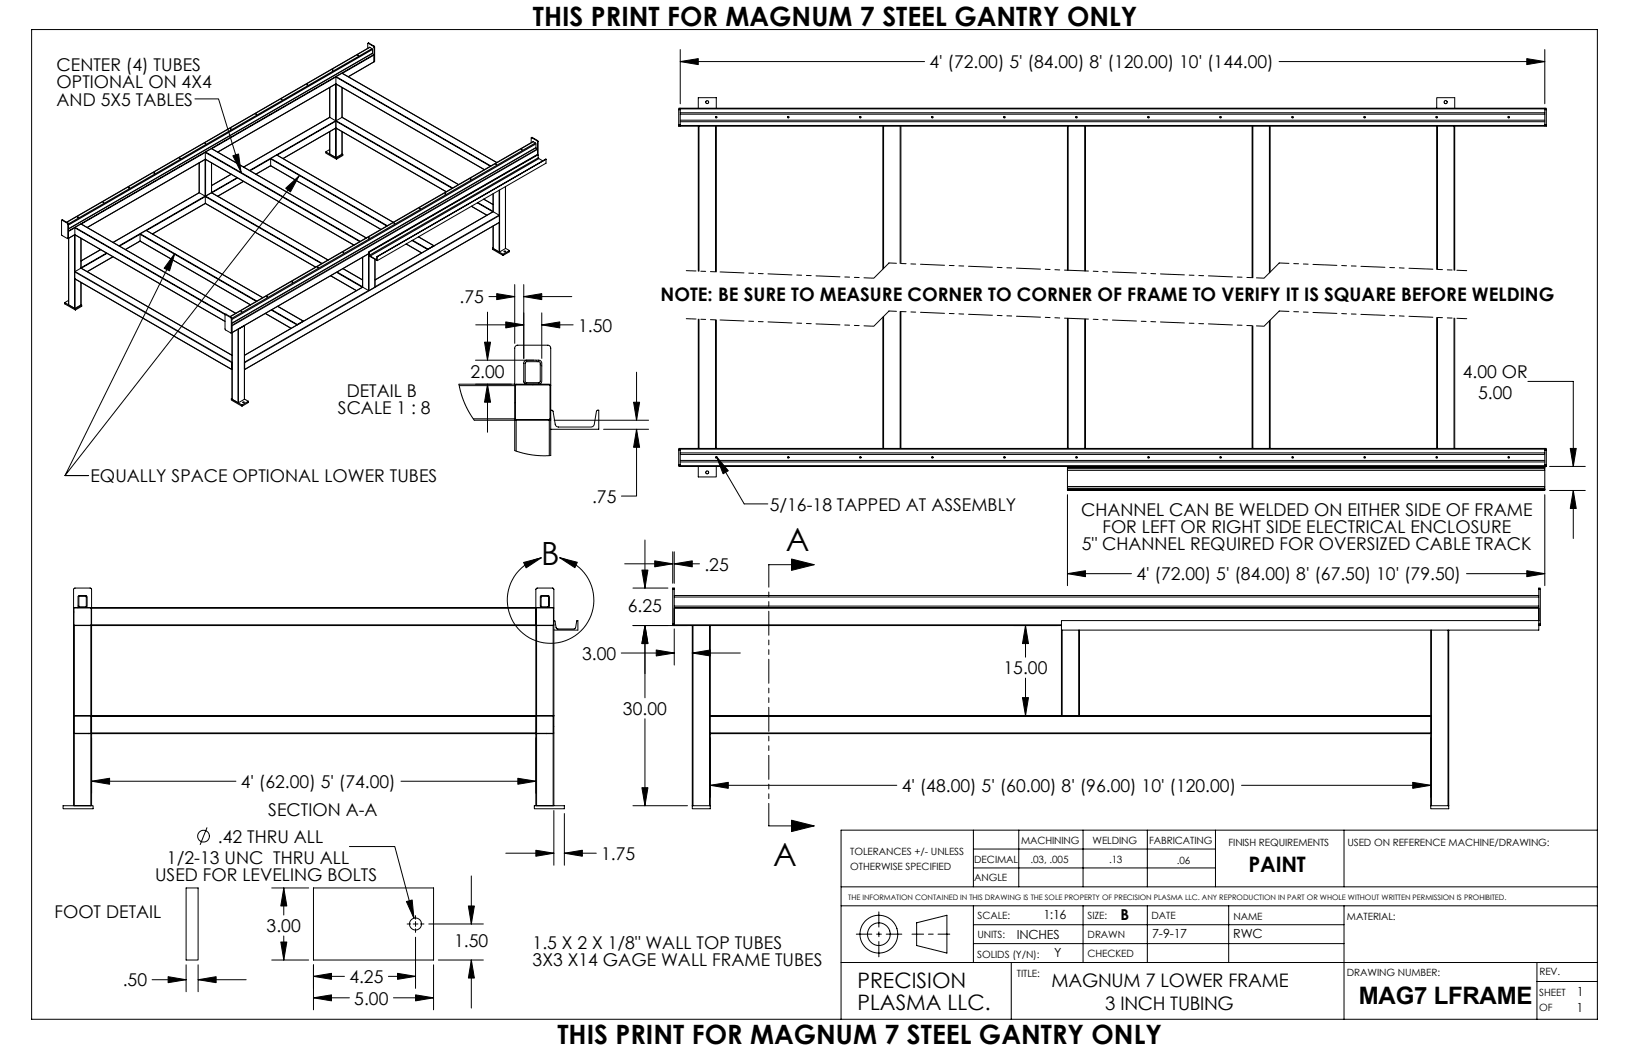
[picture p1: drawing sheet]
<svg xmlns="http://www.w3.org/2000/svg" width="432mm" height="279mm" viewBox="0 0 432 279" stroke-linecap="round" stroke-linejoin="round" font-family="sans-serif">
<g fill="none" stroke="#000" stroke-width=".26">
<path d="M8.4 7.8h414v261.6h-414zM87.9 18.5h.2zM87.9 18.5h.2M90.4 19.4l-1.5 .9M90.5 19.3l-.1 .1M90.5 19.3l40.9 23.7-41-23.6M94.6 14.6h.2zM94.6 14.7h.2M97.4 11.5l-.2 1.3M97.4 11.5l1.4 .8M97.5 11.4l-.2 .1M97.5 11.4l-.1 .1"/>
<path d="M97.5 11.4l1.4 .8M97.8 12.5l-80.2 46.2M97.8 12.5l-80.1 46.3M97.8 12.5l.6 .3M98.4 12.8l.1 .3M98.4 12.8l-80.5 46.4M98.4 14.2l.4 .2M98.5 14.1l-80.4 46.4M98.5 13.1l-80.4 46.4M98.5 13.1v1M98.8 12.3l.1 .2M98.8 12.3l.3 .1v3.8"/>
<path d="M98.8 14.4l.1 .1-8.4 4.9M98.8 14.4l-80.7 46.6M98.9 12.5v3.8M99.1 16.2l-.2 .1M99.1 12.4l-.2 .1M99.1 16.2h-.2M179.9 13.1v14.3M179.9 16.3h64.6M338.2 16.3h70.3M408.5 13.1v14.3M51.5 26.1h6.3l5.9 19.4M54.2 38h.2"/>
<path d="M55.9 39.3l41 23.6M55.9 39.3l-1.5 .9M55.9 39.3h.1M61 34l.1 .1zM61 34.1h.1M67.7 30.2h.1M67.7 30.1l.2 .1zM74.4 26.3h.2M81.1 22.4h.2zM81.2 22.4h.1M87.2 39.5l-1.1 .6 2.9 1.7M87.2 34.8v5.9"/>
<path d="M87.2 31l-22.8 13.2M87.2 23.1v7.9M87.2 31l1.6 .9M88.8 31.9v1.9M88.8 31.9l-22.8 13.2M88.8 33.9v7.7M88.8 22.2h.1M88.8 33.8v.1M88.8 22.2l-31.2 18 31.2-18M88.8 22.2l39.3 22.7M88.8 33.8l29.2 16.9M88.8 20.4l-32.8 18.9"/>
<path d="M88.8 20.4l40.9 23.5M88.8 20.4v1.8M88.9 22.2l-.1 9.7M88.9 20.3l-.1 .1M88.9 31.9l-.1 1.9M88.9 22.2v9.7M88.9 33.9v7.7M88.9 20.3l40.9 23.6M88.9 31.9l30.8 17.8M90.4 31l-1.5 .9M90.4 23.1v7.9M90.4 34.8v5.9"/>
<path d="M90.5 34.8l-.1 5.9M90.5 23.1v7.9M90.5 31h-.1M90.5 31l30.8 17.8-30.9-17.8M92.1 20.3l6.8-4zM137.8 39.6h.2zM137.9 39.6h.1M140.6 36.4l-.1 1.3M140.6 36.4l1.4 .8M140.7 36.3l-.2 .1M140.7 36.3l-.1 .1M140.7 36.3l1.4 .8"/>
<path d="M141 37.5l-80.2 46.2M141 37.5l-80.1 46.2M141 37.5l.6 .3M141.6 37.8l.1 1.2M141.6 37.8l-80.4 46.4M141.6 39.1l.5 .3M141.7 39l-80.4 46.5M141.7 38l-80.4 46.5M141.7 39l-80.4 46.4M142 37.2l.2-.1 .1 .3-.2 .1zM142.1 39.4l-80.8 46.7-.1 1.9M142.1 39.4l-80.8 46.6"/>
<path d="M142.1 37.5v3.3M142.3 37.4v3.7M179.5 28.6h.4v.4h-.4zM179.5 33h.4M179.5 29v4.4h5.3M179.9 29v4.4M179.9 30.2h228.6M179.9 29.8h228.6M179.9 31.8h228.6M179.9 32.2h228.6M179.9 28.8h228.6M179.9 28.6h228.6"/>
<path d="M179.9 33.2h228.6M184.6 28.6v-2.8h4.8v2.8M184.6 33.4v38.3M184.8 33.4h4.4v38.5M184.8 33.4v38.3M189.2 33.4h.2v38.5M189.4 33.4h93M233.4 33.4v37.7M233.6 33.4v37.6M238 33.4v36.3M238.2 33.4v36.3M282.3 33.4v38"/>
<path d="M282.4 33.4h4.4v38.2M282.4 33.4v38.1M286.8 33.4h121.7M287 33.4v38.2M331.1 33.4v40M331.3 33.4v40M335.7 33.4v38.7M335.9 33.4v38.5M379.9 28.6v-2.8h4.8v2.8M379.9 33.4v37.8M380.1 33.4v37.8M384.5 33.4v38"/>
<path d="M384.7 33.4v38M408.5 28.6h.4v.4h-.4zM408.5 33h.4M408.5 29v4M408.9 29v4.4h-.4v-.4M16.4 58.2l-.1 3.9 1.5 1 .1-.1M16.4 58.2l1.4 .8M16.6 58.1l-.3 .1M16.6 58.1l-.2 .1M16.6 58.1l1.3 .8M17.8 59l.1 .2M17.8 59l.3 .1v3.8"/>
<path d="M17.9 59.2v3.8M20.6 57.3l.1 .1zM20.6 57.4h.1M21.4 59.2l40.9 23.6M21.4 59.2l-1.5 .9M21.4 59.2h.1M27.3 53.5h.2zM27.3 53.6h.1M34 49.7h.2M40.7 45.8h.2M40.8 45.7h.1zM47.5 41.8l.2 .1z"/>
<path d="M47.5 41.9h.1M52.7 50.9l-22.8 13.2M52.7 43.1v7.8M52.7 50.9l1.5 .9M54.2 42.2v9.6M54.2 51.8l-22.7 13.2M54.3 42.1l.1 9.7M54.3 53.7l-14 8.1M54.3 52l-15.6 8.9M54.3 53.7l29.2 16.9M54.3 42.1l39.3 22.7M54.3 40.3l-32.8 18.9"/>
<path d="M54.3 52l30.7 17.7M54.3 40.3l40.8 23.6M54.3 40.3v1.8M54.3 52v1.7M54.4 51.8l-.1 .2M54.4 40.2l-.1 .1M54.4 51.8l30.8 17.8M54.4 40.2l40.9 23.6M55.9 50.9l-1.7 .9M55.9 43.1v7.8M55.9 50.9l30.9 17.8M55.9 50.9l-1.5 .9"/>
<path d="M55.9 50.9h.1M57.6 51.9l6.8-4-6.8 4M61.1 46.1l-5.2 2.9 5.3-2.9M62.7 47l-6.8 3.9M62.8 47l-6.9 3.9M71.6 43.8l-3.9 2.3M71.6 43.8l-3.9 2.2M71.6 43.8l29.2 16.8M71.6 42l-5.5 3.1M71.6 42l30.7 17.8M71.6 42v1.8M71.6 41.9v.1"/>
<path d="M71.6 41.9l30.8 17.8M73.2 41l30.8 17.8zM73.2 41l-1.6 .9M73.3 41l15.5-9 30.7 17.8M74.8 41.9l14-8.1zM79.1 46.5l-61.9 79.2M86.1 40.1v.4l2.9 1.6M87.2 40.7h.1M87.2 40.7l1.6 .9M88.8 41.6h.1M90.4 40.7l-1.5 .9M90.5 40.7l.1 .1"/>
<path d="M90.6 40.8v.3l-1.6 1v-.3M90.6 40.8l-1.6 1M104.2 59.1h.1M104.2 58.9l.2 .1zM110.9 55.2h.2M117.6 51.2l.2 .1zM117.6 51.3h.2M124.4 47.4h.1M124.4 47.3h.2zM124.6 54.5l4.2 2.4M126.2 53.6l4.1 2.4M126.3 53.6l4.1 2.3"/>
<path d="M127.9 52.6l2.5 1.5M130.4 56l-31.2 18M130.4 56h.1M130.4 59.8v5.9M130.4 55.9v.1M130.4 51.2v4.8M130.4 59.7v6M130.4 56l1.6 .9M131.1 43.4l.2 .1zM131.1 43.5h.2M132 56.9l-67.3 39M132 56.9l-32.8 18.9"/>
<path d="M132 50.3v6.6M132 58.8v7.8M132 58.8l-67.3 38.9-.1-1.9M132 57v1.8l-67.3 38.9M132.1 50.2v16.4M133.7 49.3l-.1 16.4M142.2 40.8l-44.7 25.8M142.2 40.9l-44.6 25.7M142.2 40.9l-44.6 25.8M142.2 40.9l.1 .8M142.3 41.1h.1M142.3 41.7l.2 .2"/>
<path d="M142.3 41.7l-44.6 25.7M143.5 42.5l-1-.6-44.6 25.8M144.3 42.1l-44.6 25.7-.2 .7M144.3 42.1h.1M144.3 42.1l-44.5 25.8M144.4 42.1l-44.6 25.8M144.4 42.1v1l-44.6 25.8M17.1 80v.3l2.8 1.6M17.1 80l2.8 1.6M18 63h.1M18.1 63l-.2 .1M18.1 62.9v.1"/>
<path d="M18.1 62.9l-.2 .1M18.1 79.4l-1 .6M18.2 63v17.6M19.7 62.1v19.4M19.7 62.1l.2 9.7M19.8 62l-1.8 1M19.8 60.2l-1.7 1v19.4l1.6 .9M19.8 73.7l41.5 24 .1-1.9M19.8 60.2l39.7 22.9h.3M19.8 62l-1.7 1M19.8 62l39.7 23-39.7-22.9M19.8 60.2v1.9"/>
<path d="M19.8 71.9v1.8M19.8 71.9l41.5 24M19.8 73.7l41.5 24M19.9 60.1l-.1 .1M19.9 71.8l-.1 .1M19.9 73.7v7.8M19.9 60.1l39.7 23M19.9 71.8l41.5 23.9M21.4 63v7.9M21.4 74.6v6M21.4 70.9l40 23M21.4 70.9l-1.5 .9"/>
<path d="M21.4 70.9h.1M23.1 60.1l31.2-18zM26.6 66l-5.2 3M28.2 66.9l-6.7 4M28.3 67l-6.8 3.9M29.9 67.9l-6.8 3.9M31.6 65.1l5.4-3.2 30.8 17.8M37 63.7l.1 .1M37 63.7l-3.8 2.3M37 63.7l-3.9 2.3M37 63.7l29.2 16.9M37.1 61.8l-.1 1.9"/>
<path d="M37.1 61.8l30.8 17.8M38.7 60.9l30.8 17.8M38.7 60.9l-1.6 .9M46.2 67l-29 58.7M70.5 78.4h.2zM70.5 78.5h.2M77.2 74.6h.2M77.3 74.5l.1 .1zM84 70.7h.1M87.4 72.9l6.9 3.9M89 72l6.8 3.9M89.1 71.9l6.7 4"/>
<path d="M90.7 66.7l.2 .1zM90.7 66.8h.1M95.9 75.9h.1M95.9 68v7.9M95.9 74l-5.2-3 5.2 3M95.9 75.9l-31.3 18M95.9 75.9l1.6 .9M97.4 62.9h.2zM97.5 76.8h.1M97.5 67.1v9.7M97.5 76.8l-32.9 18.9M97.5 62.9h.1"/>
<path d="M97.5 67.1h.1M97.6 67.6v9.2M97.6 66.7l-.1-.1v1l2.3 1.3M97.6 66.7l.1 .7M97.7 67.4l.2 .3M97.9 67.7l1.6 .8M99.1 68.5v7.4M99.1 75.9l-1.5 .9M99.2 68.5l-.1 7.4M99.5 68.5l-.1 .1M99.8 67.9v1M107.4 64.5l4.1 2.3"/>
<path d="M108.9 63.6l4.2 2.4M109.1 63.5l4.1 2.3M113.2 65.8v.1M113.2 65.9h.1M114.7 65l-4-2.4 4.1 2.4-1.6 .8M114.7 65h.1M129.3 78.4h6.8M130.2 65.6l2.8 1.6v.3M130.2 65.6v.3l2.8 1.6M130.4 65.5l-.2 .1M130.4 65.7l1.6 .9M132 66.6h.1"/>
<path d="M133.2 66.4h.3l.1 .1zM133.6 65.7l1.1 .5M133.6 65.7l-1.5 .9M134.7 66.2l-1.7 1M134.7 66.2v.3l-1.7 1M136.1 75.2v15.6M138.5 75.2v19.5M138.5 78.4h12.7M181.5 71.5l2.5 .1M185.3 71.7h1.3M187.9 71.8h1.2M190.4 71.9l6.3 .2"/>
<path d="M198 72.2h1.3M200.5 72.3h1.3M203.1 72.4l6.3 .3M210.7 72.7h1.3M213.2 72.8l1.3 .1M215.8 72.9l6.3 .3M223.4 73.2l1.2 .1M225.9 73.3l1.3 .1M235 69.5l2 .1M235.1 69.5l-4 4-2.6-.1M238.3 69.7h1.3M240.9 69.8h1.2"/>
<path d="M243.4 69.8l6.3 .3M251 70.2h1.3M253.6 70.3h1.2M256.1 70.4l6.3 .2M263.7 70.7h1.3M266.2 70.8h1.3M268.8 70.9l6.3 .2M276.4 71.2h1.3M278.9 71.3l1.3 .1M281.5 71.4l6.3 .2M289.1 71.7l1.2 .1M291.6 71.8l1.3 .1"/>
<path d="M294.2 71.9l6.3 .3M301.8 72.2l1.2 .1M304.3 72.3l1.3 .1M306.9 72.4l6.3 .3M314.5 72.7l1.2 .1M317 72.8l1.3 .1M319.5 72.9l6.4 .3M327.2 73.2l1.2 .1M329.7 73.3l1.3 .1M340.8 69.6l-2.6-.1-4 4-2-.1M342.1 69.7h1.3M344.6 69.8h1.3"/>
<path d="M347.2 69.9l6.3 .2M354.8 70.2l1.2 .1M357.3 70.3h1.3M359.9 70.4l6.3 .3M367.5 70.7l1.2 .1M370 70.8l1.3 .1M372.6 70.9l6.3 .3M380.2 71.2l1.2 .1M382.7 71.3l1.3 .1M385.2 71.4l2.6 .1M19.7 81.5h.2M19.9 81.6l1.7-1v.4l-1.7 .9"/>
<path d="M19.9 81.6v.3M21.4 80.6h.1M21.4 80.6l-1.5 .9M21.4 80.5l.2 .1M59.6 83.1l-.1 4 1.5 .9 .2-.1M59.6 83.1l1.4 .9M59.8 83.1h-.2M59.8 83.1l1.4 .8M61 84l.2 .2M61.2 83.9l.1 .2v3.7M61.2 84.2v3.7M61.2 83.9l-.2 .1"/>
<path d="M61.3 88l36.2-21-36.1 20.9v17.6l1.5 .9M61.3 87.8l-.2 .2M61.3 87.8l-.1 .1M61.3 97.6l.1 .1M61.3 97.6h.1M61.3 95.8h.1M61.4 95.8h-.1M61.4 87.9v17.7M62.9 87v19.4M63 87l1.6-1v19.6M63 87h.1M63.1 87v19.4"/>
<path d="M63.8 82.3l.1 .1zM63.8 82.4h.1M64.6 86.1h.1M64.6 86.1l-1.6 .9M64.6 97.6h.1M64.6 95.8h.1M70.1 82.9l6.9 3.9M71.7 82l6.8 3.9M71.9 81.9l6.7 3.9M73.4 81l6.8 3.9M78.6 85.8v.1M78.6 85.8h.1"/>
<path d="M80.2 84.9h.1M80.2 84.9l-1.6 .9M125.7 95.2l17.2 .1 .4 .7-.1 5.1-.3 .3-.4 .2h-3.2a.8 .8 0 0 1-.8-.8v-4.8a.8 .8 0 0 1 .8-.8M125.8 85.9h12.7M128.9 82.5v12.7M138.9 95.8l.3-.2h3.3l.3 .2-.1 5.2-3.5 .2-.3-.2zM141.7 95.2l.4 .4M142.9 96.4l.4 .4M143.3 85.9h8.3M143.3 82.7v12M168.3 98.4v12.7M181.5 84.2l2.5 .1"/>
<path d="M184.6 84.4v34.1h.2M184.8 84.4v34.1M185.3 84.4h1.3M187.9 84.5h1.2M189.2 84.6v33.9M189.4 84.6v33.9M190.4 84.6l6.3 .2M198 84.9h1.3M200.5 85h1.3M203.1 85.1l6.3 .3M210.7 85.4h1.3M213.2 85.5l1.3 .1"/>
<path d="M215.8 85.6l6.3 .3M223.4 85.9l1.2 .1M225.9 86l1.3 .1M233.4 83.8v34.7M233.6 83.7v34.8M235 82.2l2 .1M235.1 82.2l-4 4-2.6-.1M238 82.4v36.1M238.2 82.4v36.1M238.3 82.4h1.3M240.9 82.5h1.2M243.4 82.5l6.3 .3"/>
<path d="M251 82.9h1.3M253.6 83h1.2M256.1 83.1l6.3 .2M263.7 83.4h1.3M266.2 83.5h1.3M268.8 83.6l6.3 .2M276.4 83.9h1.3M278.9 84l1.3 .1M281.5 84.1l6.3 .2M282.3 84.1v34.4h.1M282.4 84.2v34.3M286.8 84.3v34.2"/>
<path d="M287 84.3v34.2M289.1 84.4l1.2 .1M291.6 84.5l1.3 .1M294.2 84.6l6.3 .3M301.8 84.9l1.2 .1M304.3 85l1.3 .1M306.9 85.1l6.3 .3M314.5 85.4l1.2 .1M317 85.5l1.3 .1M319.5 85.6l6.4 .3M327.2 85.9l1.2 .1M329.7 86l1.3 .1"/>
<path d="M331.1 86.1v32.4M331.3 86.1v32.4M335.7 84.8v33.7M335.9 84.6v33.9M340.8 82.3l-2.6-.1-4 4-2-.1M342.1 82.4h1.3M344.6 82.5h1.3M347.2 82.6l6.3 .2M354.8 82.9l1.2 .1M357.3 83h1.3M359.9 83.1l6.3 .3M367.5 83.4l1.2 .1"/>
<path d="M370 83.5l1.3 .1M372.6 83.6l6.3 .3M379.9 83.9v34.6h.2M380.1 83.9v34.6h4.4M380.2 83.9l1.2 .1M382.7 84l1.3 .1M384.5 84.1v34.4M384.7 84.1v34.4M385.2 84.1l2.6 .1M61.2 105.4v.3l2.8 1.7M61.2 105.4l2.8 1.6M61.4 105.3l-.2 .1"/>
<path d="M62.9 106.4h.2M64.2 106.3h.4zM64.6 105.6l1.1 .5M64.6 105.6l-1.5 .8M65.7 106.1v.3l-1.7 1v-.4M65.7 106.1l-1.7 .9M121.4 101.9h14.7l.3-.3 9.1 .1 .1 9.1-.4 .3v9.3M125.1 110.7h11l.3 .4h9.2M128.9 101.6v12.7M136.1 101.6h-14.8l.7 2.7 .9 2.4 1.2 2.4 1.3 2h11.1v8.1M136.3 106.3l-.2 .2M136.3 110.8l-.1 .1"/>
<path d="M136.4 101.8h9v9l-9 .1zM138.5 101l.5 .5M141.1 101.6l-.2 .1M145.2 110.9l-.2 .2M145.5 101.6l-.1 .2M145.6 108.4l.6 .3 .6 3.4a.88 .88 0 0 0 .9 .8h8.6a.88 .88 0 0 0 .8-.8l.6-3.4 .2-.2 .4-.1v5.1h-12.7v-2.8M145.6 101.9v-9.9a.8 .8 0 0 0-.8-.8h-7.9a.8 .8 0 0 0-.8 .8v27.1l2.2 .7 2.5 .5 4.8 .1v-6.9M145.6 110.5l-.2 .2M146.5 111.1h25M159.6 113.5h11.9M168.3 113.5v17.6h-4M179.5 118.5h.4v.4h-.4z"/>
<path d="M179.5 118.9v4M179.9 118.9v4.4M179.9 119.7h228.6M179.9 118.7h228.6M179.9 118.5h4.7M184.8 118.5h97.5M282.4 118.5h97.5M384.5 118.5h24M404 100.8h12v22.5M408.5 118.5h.4v.4M408.5 118.5v5.1M408.5 118.9h.4"/>
<path d="M408.9 118.9v4.4h-229M17.2 125.7h6.2M179.5 122.9v.4h.4M179.5 122.9h.4M179.9 120.1h228.6M179.9 121.7h228.6M179.9 122.1h228.6M179.9 123.1h228.6M184.6 123.3v2.8h4.8v-2.8M189.5 120.7l7.3 12.5h6.2M282.3 123.3v6.3h126.2v-.1M282.3 129.1h126.2v.2"/>
<path d="M282.3 128.6h126.2v.5M282.3 130.8v24M282.3 123.4h126.2M282.3 123.6h126.2M282.3 129.5h126.2M282.3 129.3h126.2M408.5 123.6v.3h-126.2M408.5 123.9v.4h-126.2M408.5 124.3v4.3M408.5 129.3v.2M408.5 130.8v24M408.5 122.9h.4"/>
<path d="M409.7 123.3h9.5M409.7 129.6h9.5M416 129.6v12.7M19.5 155.8v5M20.8 157.7h2l-.1 2.7-1.9-.1zM23.8 155.4h-4.1l-.2 .4M23.8 155.4l.4 .4v5M141.7 155.8v37.9M143.1 157.7h1.9l-.1 2.7-1.8-.1zM144.5 157.4l.2 .2M145.1 158l.2 .2M146 155.4h-4l-.3 .4"/>
<path d="M146 155.4l.5 .4v5M148 147.4a11.4 11.4 0 0 1 7.1 17.6 11.4 11.4 0 0 1-18.9 .1 11.4 11.4 0 0 1 6.9-17.7M165.2 149h12.7M167.4 155.4h9.2M170.5 142.7v12.7M177.9 155.8h.4M177.9 145.9v8.3M178.3 145.9v8.3M178.3 157.4h228.6M178.3 157.8h228.6M178.3 149h6.7M203.3 156.5v1.3"/>
<path d="M203.3 159v1.3M215.3 149.3h-12v5.9M282.3 151.6h16.9M387.8 151.6h20.7M406.9 155.8h.4M407.3 155.8v-.4h-.4v11.2h-126.2M407.3 155.8v9.6h-.4M19.5 161.8h.1M19.6 160.7h4.5v4.6l-4.5-.1zM20.6 160.2l.1-2.6 .2-.2h1.8l.3 .4v2.4l-.4 .4M20.7 160.2l.2 .4h1.7M20.7 160.6l-.1 .1"/>
<path d="M24.2 160.8v4.4l-.2 .1v23.9h117.9M24.2 160.8l-.2-.2-4.5 .1v4.5l.1 .2v23.8M24.2 160.8h117.5l.1-.2h4.5l.2 .2v4.4l-.2 .1v23.9h.2M24.2 160.6h117.5M141.8 160.7h4.5v4.6l-4.5-.1zM141.9 160.6l-.2 .2M142.9 160.2v-2.6l.3-.2h1.8l.3 .4v2.4l-.4 .4M142.9 160.2l.3 .4h1.7M146.2 165.3l-.1 .1M146.5 165.4h-4.6l-.2-.2h-117.5v24.2h117.5l.2-.2M146.5 165.2v1.4h6.3v-2.6l-.3 .1-.3 1.8M146.5 164l.2 .1 .3 1.8 .3 .3 4.5 .1 .4-.4"/>
<path d="M146.5 165.1h-.2M146.5 166.6v22.8M164.3 172.6h14M167.4 165.4h20.2M170.5 165.4v19M177.9 165v-9.6h.4v9.6h-.4v.4h.4v-.2M178.3 165.2h102.4M178.3 166.2v9.6M178.3 160.2h228.6M178.3 160.6h228.6M183 165.4v47.6M183 172.6h12.7"/>
<path d="M183.2 165.4v47.6M187.6 165.4h.2v23.8M187.6 165.4v47.6M187.8 165.4h92.9M203.3 161.6v6.3M203.3 169.2v1.3M203.3 171.7v1.3M203.3 174.3v6.3M271.2 165.4v8.3M271.2 179.3v9.9M280.7 166.6v22.6h4.5M280.9 166.6v22.6"/>
<path d="M285.2 166.6v22.6M285.4 166.6v22.6M378.3 166.6v27.1M378.5 166.6v46.4M382.9 166.6v46.4M383.1 166.6v47.2h-4.8v-.8M406.9 164h-126.2v2.6M406.9 160.8h-228.6v4.4M406.9 165h.4M19.5 189.2h.1M19.5 193.7v19.3M19.5 189.2l4.7 .1-.1 4.6-4.6-.1z"/>
<path d="M19.6 189.3v4.5M19.6 193.9v19.1h4.4v-19.1M19.6 193.8h4.4M19.6 189.3h4.4M23.4 193.8l-.1 .1M24 189.3v4.5M24.2 193l-.1 .1M141.7 193.7l.2 .2M141.7 193.7v.2h-117.5M141.7 193.7h-117.5v19.3M141.7 193.9v19.1M141.9 189.2h4.4l.2 .1-.1 4.5-4.5 .1"/>
<path d="M141.9 189.3v4.5M141.9 189.2v-23.8h-122.4v24M141.9 193.9v19.1M141.9 193.8h4.4M141.9 189.3h4.4M144.6 193.8l-.1 .1M146.3 189.3v4.5M146.3 193.9v19.1M146.5 192l-.2 .1M146.5 193.7v19.3M170.5 190v23M187.8 189.2v24.6h-4.8v-.8"/>
<path d="M187.8 189.2h92.9M187.8 193.7h190.5M187.8 189.4h190.5M203.3 181.9v1.3M203.3 184.4v1.3M203.3 187v6.3M203.3 194.6v1.3M203.3 197.1v1.3M203.3 199.7v6.3M285.2 189.2h93.1M378.3 193.7v.2h-190.5M378.3 193.9v19.1"/>
<path d="M16.7 213h7.9v.8h-7.9zM24.2 206.5h38.2M54.7 218.8l-1.8 4.4M106 206.5h35.7M141.3 213h7.9v.8h-7.9zM146.5 214.2v14.5M149.2 215.1v13.6M167.4 213h14.4M183 213h4.8M187.8 207.6h49.3M203.3 212.4v5.9h12M203.3 207.3v1.3"/>
<path d="M203.3 209.8v1.3M257.4 219.4v15M269.4 219.4v15M286.4 219.4v15M303.4 219.4v15M321.4 219.4v15M328.3 207.6h50M355.4 219.4v15M378.3 213h4.8M422.4 219.4h-200v50M49.2 234.7h3.2v19.1h-3.2zM71.9 234.7h9.7"/>
<path d="M75 234.7v7.2M82.9 234.7h31.7v19.1h-31.7zM92.4 223.8h12l5.1 18.9M124.6 231.5v12.7M133.8 225.5h12.7M149.2 225.5h8.5M222.4 234.4h200M222.4 239.4h200M257.4 239.4v15M257.4 224.4h64M257.4 229.4h64M286.4 239.4v15"/>
<path d="M303.4 239.4v15M324.9 239.4v15M355.4 239.4v30M40.2 259h9M49.2 255v7.1M52.4 255v7.1M52.4 259h12.7M71.9 253.8h9.7M75 247.4v6.4M82.9 255v11.9M82.9 258.1h8.2M102.7 258.1h7.2"/>
<path d="M107.7 244.2h.9M109.2 244.2h1.3M109.9 242v1M109.9 243.6v1.3M109.9 245.5v1M109.9 247.7v13.6M111.1 244.2h1M113.4 244.2h14.4M114.6 255v11.9M115.9 253.8h11.9M124.6 253.8v12.7M222.4 254.4h200"/>
<path d="M226.4 246.9h4.1M231.8 246.9h1.3M232.4 241v4.1M232.4 246.3v1.3M232.4 248.9v4M234.3 246.9h4.2M241.1 246.9h3.1M242.4 243.9l8-2v10l-8-2zM245.5 246.9h1.3M248 246.9h3.1M257.4 244.4h98M257.4 249.4h98"/>
<path d="M267.4 254.4v15M406.4 254.4v15M406.4 259.4h16M82.9 263.8h9.5M104 263.8h10.6"/>
<circle cx="54.3" cy="38" r=".08"/>
<circle cx="74.5" cy="26.3" r=".09"/>
<circle cx="187" cy="27" r=".38"/>
<circle cx="189.4" cy="31" r=".19"/>
<circle cx="208.4" cy="31" r=".19"/>
<circle cx="227.5" cy="31" r=".19"/>
<circle cx="246.5" cy="31" r=".19"/>
<circle cx="265.6" cy="31" r=".19"/>
<circle cx="284.6" cy="31" r=".19"/>
<circle cx="303.7" cy="31" r=".19"/>
<circle cx="322.7" cy="31" r=".19"/>
<circle cx="341.8" cy="31" r=".19"/>
<circle cx="360.8" cy="31" r=".19"/>
<circle cx="379.9" cy="31" r=".19"/>
<circle cx="382.3" cy="27" r=".42"/>
<circle cx="398.9" cy="31" r=".19"/>
<circle cx="34.1" cy="49.6" r=".08"/>
<circle cx="111" cy="55.1" r=".08"/>
<circle cx="84" cy="70.7" r=".08"/>
<circle cx="187" cy="124.9" r=".39"/>
<circle cx="189.4" cy="120.9" r=".21"/>
<circle cx="208.4" cy="120.9" r=".21"/>
<circle cx="227.5" cy="120.9" r=".21"/>
<circle cx="246.5" cy="120.9" r=".21"/>
<circle cx="265.6" cy="120.9" r=".21"/>
<circle cx="284.6" cy="120.9" r=".21"/>
<circle cx="303.7" cy="120.9" r=".21"/>
<circle cx="322.7" cy="120.9" r=".21"/>
<circle cx="341.8" cy="120.9" r=".21"/>
<circle cx="360.8" cy="120.9" r=".21"/>
<circle cx="379.9" cy="120.9" r=".21"/>
<circle cx="398.9" cy="120.9" r=".21"/>
<circle cx="53.8" cy="221" r="1.56"/>
<circle cx="109.9" cy="244.2" r="1.59"/>
<circle cx="232.4" cy="246.9" r="5"/>
<circle cx="232.4" cy="246.9" r="3"/>
</g>
<g fill="#000" stroke="#000" stroke-width=".26">
<path d="M209.3 147.8l6 1.5-6 1.5zM209.3 216.8l6 1.5-6 1.5z"/>
<path d="M179.9 16.3l4.7-.8v1.6z" fill-rule="evenodd"/>
<path d="M403.7 15.5l4.8 .8-4.8 .8z" fill-rule="evenodd"/>
<path d="M61.6 41.2l1.5-.5 .6 4.8z" fill-rule="evenodd"/>
<path d="M75.5 49.8l3.6-3.3-2.3 4.2z" fill-rule="evenodd"/>
<path d="M46.2 67l-1.4 4.6-1.4-.7z" fill-rule="evenodd"/>
<path d="M131.3 77.6l4.8 .8-4.8 .8z" fill-rule="evenodd"/>
<path d="M138.5 78.4l4.8-.8v1.6z" fill-rule="evenodd"/>
<path d="M128.1 90.4h1.6l-.8 4.8z" fill-rule="evenodd"/>
<path d="M133.7 85.1l4.8 .8-4.8 .8z" fill-rule="evenodd"/>
<path d="M143.3 85.9l4.7-.8v1.6z" fill-rule="evenodd"/>
<path d="M128.9 101.6l.8 4.7h-1.6z" fill-rule="evenodd"/>
<path d="M167.5 106.3h1.6l-.8 4.8z" fill-rule="evenodd"/>
<path d="M168.3 113.5l.8 4.7h-1.6z" fill-rule="evenodd"/>
<path d="M189.5 120.7l3.1 3.7-1.4 .8z" fill-rule="evenodd"/>
<path d="M416 129.6l.8 4.8h-1.6z" fill-rule="evenodd"/>
<path d="M415.2 118.5h1.6l-.8 4.8z" fill-rule="evenodd"/>
<path d="M138.5 148.7l4.6-1.3-4 2.7z" fill-rule="evenodd"/>
<path d="M148 147.4l4.7 1.2-.7 1.5z" fill-rule="evenodd"/>
<path d="M169.7 150.7h1.6l-.8 4.7z" fill-rule="evenodd"/>
<path d="M173.1 148.3l4.8 .7-4.8 .8z" fill-rule="evenodd"/>
<path d="M178.3 149l4.7-.7v1.5z" fill-rule="evenodd"/>
<path d="M282.3 151.6l4.7-.7v1.5z" fill-rule="evenodd"/>
<path d="M403.7 150.9l4.8 .7-4.8 .8z" fill-rule="evenodd"/>
<path d="M170.5 165.4l.8 4.7h-1.6z" fill-rule="evenodd"/>
<path d="M170.5 165.4l.8 4.7h-1.6z" fill-rule="evenodd"/>
<path d="M173.5 171.8l4.8 .8-4.8 .8z" fill-rule="evenodd"/>
<path d="M183 172.6l4.8-.8v1.6z" fill-rule="evenodd"/>
<path d="M271.2 165.4l.7 4.7h-1.5z" fill-rule="evenodd"/>
<path d="M270.4 184.4h1.5l-.7 4.8z" fill-rule="evenodd"/>
<path d="M24.2 206.5l4.8-.8v1.6z" fill-rule="evenodd"/>
<path d="M136.9 205.7l4.8 .8-4.8 .8z" fill-rule="evenodd"/>
<path d="M169.7 208.2h1.6l-.8 4.8z" fill-rule="evenodd"/>
<path d="M187.8 207.6l4.8-.8v1.6z" fill-rule="evenodd"/>
<path d="M373.5 206.8l4.8 .8-4.8 .8z" fill-rule="evenodd"/>
<path d="M75 234.7l.8 4.8h-1.5z" fill-rule="evenodd"/>
<path d="M141.7 224.7l4.8 .8-4.8 .8z" fill-rule="evenodd"/>
<path d="M149.2 225.5l4.8-.8v1.6z" fill-rule="evenodd"/>
<path d="M44.4 258.2l4.8 .8-4.8 .8z" fill-rule="evenodd"/>
<path d="M52.4 259l4.7-.8v1.6z" fill-rule="evenodd"/>
<path d="M74.3 249h1.5l-.8 4.8z" fill-rule="evenodd"/>
<path d="M82.9 258.1l4.8-.8v1.6z" fill-rule="evenodd"/>
<path d="M107.5 238.3l1.5-.4 .5 4.8z" fill-rule="evenodd"/>
<path d="M105.1 257.3l4.8 .8-4.8 .8z" fill-rule="evenodd"/>
<path d="M123.8 239.5h1.6l-.8 4.7z" fill-rule="evenodd"/>
<path d="M124.6 253.8l.8 4.7h-1.6z" fill-rule="evenodd"/>
<path d="M82.9 263.8l4.8-.8v1.6z" fill-rule="evenodd"/>
<path d="M109.9 263l4.7 .8-4.7 .8z" fill-rule="evenodd"/>
</g>
<g font-size="8.5">
<text x="143.1" y="149.5">B</text>
<text x="207.8" y="145.6">A</text>
<text x="204.4" y="228.9">A</text>
</g>
<g font-size="7">
<text x="140.9" y="6.8">THIS PRINT FOR MAGNUM 7 STEEL GANTRY ONLY</text>
<text x="147.4" y="276">THIS PRINT FOR MAGNUM 7 STEEL GANTRY ONLY</text>
</g>
<text font-size="6.3" x="359.3" y="265.3">MAG7 LFRAME</text>
<g font-size="5.6">
<text x="330.2" y="230.6">PAINT</text>
<text x="226.7" y="261.2">PRECISION</text>
<text x="226.7" y="266.8">PLASMA LLC.</text>
</g>
<g font-size="4.9">
<text x="174.7" y="79.5">NOTE: BE SURE TO MEASURE CORNER TO CORNER OF FRAME TO VERIFY IT IS SQUARE BEFORE WELDING</text>
<text x="278.1" y="261">MAGNUM 7 LOWER FRAME</text>
<text x="292.2" y="266.9">3 INCH TUBING</text>
</g>
<g font-size="4.7">
<text x="15" y="18.8">CENTER (4) TUBES</text>
<text x="15" y="23.4">OPTIONAL ON 4X4</text>
<text x="245.8" y="18">4' (72.00) 5' (84.00) 8' (120.00) 10' (144.00)</text>
<text x="15" y="27.9">AND 5X5 TABLES</text>
<text x="121.5" y="80.2">.75</text>
<text x="152.8" y="87.6">1.50</text>
<text x="124.4" y="99.8">2.00</text>
<text x="386.8" y="99.8">4.00 OR</text>
<text x="91.7" y="104.9">DETAIL B</text>
<text x="390.9" y="105.3">5.00</text>
<text x="89.3" y="109.5">SCALE 1 : 8</text>
<text x="23.9" y="127.5">EQUALLY SPACE OPTIONAL LOWER TUBES</text>
<text x="156.5" y="132.9">.75</text>
<text x="203.5" y="135">5/16-18 TAPPED AT ASSEMBLY</text>
<text x="285.9" y="136.4">CHANNEL CAN BE WELDED ON EITHER SIDE OF FRAME</text>
<text x="291.5" y="140.9">FOR LEFT OR RIGHT SIDE ELECTRICAL ENCLOSURE</text>
<text x="286.1" y="145.5">5&quot; CHANNEL REQUIRED FOR OVERSIZED CABLE TRACK</text>
<text x="186.2" y="150.8">.25</text>
<text x="300.5" y="153.4">4' (72.00) 5' (84.00) 8' (67.50) 10' (79.50)</text>
<text x="166" y="161.9">6.25</text>
<text x="153.9" y="174.4">3.00</text>
<text x="265.3" y="178.2">15.00</text>
<text x="164.7" y="189">30.00</text>
<text x="63.7" y="208.3">4' (62.00) 5' (74.00)</text>
<text x="238.4" y="209.4">4' (48.00) 5' (60.00) 8' (96.00) 10' (120.00)</text>
<text x="71" y="215.6">SECTION A-A</text>
<text x="57.6" y="222.7">.42 THRU ALL</text>
<text x="159" y="227.3">1.75</text>
<text x="41" y="232.9">USED FOR LEVELING BOLTS</text>
<text x="44.2" y="228.3">1/2-13 UNC THRU ALL</text>
<text x="14.4" y="242.5">FOOT DETAIL</text>
<text x="70.5" y="246.4">3.00</text>
<text x="120.1" y="250.4">1.50</text>
<text x="140.8" y="250.8">1.5 X 2 X 1/8&quot; WALL TOP TUBES</text>
<text x="140.8" y="255.3">3X3 X14 GAGE WALL FRAME TUBES</text>
<text x="32.4" y="260.7">.50</text>
<text x="92.4" y="259.8">4.25</text>
<text x="93.7" y="265.5">5.00</text>
</g>
<text font-size="4" x="296.3" y="243.3">B</text>
<g font-size="3.3">
<text x="275.9" y="243">1:16</text>
<text x="268.8" y="248.2">INCHES</text>
<text x="304.7" y="248">7-9-17</text>
<text x="326.1" y="248">RWC</text>
<text x="278.7" y="253.1">Y</text>
<text x="417" y="263.2">1</text>
<text x="416.9" y="267.5">1</text>
</g>
<g font-size="2.6">
<text x="224.8" y="225.9">TOLERANCES +/- UNLESS</text>
<text x="270" y="223.1">MACHINING</text>
<text x="288.9" y="223.1">WELDING</text>
<text x="303.8" y="223.1">FABRICATING</text>
<text x="324.8" y="223.7">FINISH REQUIREMENTS</text>
<text x="356.3" y="223.6">USED ON REFERENCE MACHINE/DRAWING:</text>
<text x="224.8" y="229.9">OTHERWISE SPECIFIED</text>
<text x="257.6" y="228.1">DECIMAL</text>
<text x="257.6" y="232.9">ANGLE</text>
<text x="272.5" y="228">.03, .005</text>
<text x="293.3" y="228.1">.13</text>
<text x="311.2" y="228.5">.06</text>
<text x="258.5" y="243">SCALE:</text>
<text x="287.5" y="242.8">SIZE:</text>
<text x="304.5" y="242.9">DATE</text>
<text x="326.2" y="243.2">NAME</text>
<text x="356.2" y="243.1">MATERIAL:</text>
<text x="258.5" y="248">UNITS:</text>
<text x="287.6" y="248">DRAWN</text>
<text x="258.4" y="253.2">SOLIDS (Y/N):</text>
<text x="287.5" y="253">CHECKED</text>
<text x="356.2" y="257.9">DRAWING NUMBER:</text>
<text x="407.1" y="257.8">REV.</text>
<text x="268.9" y="258.2">TITLE:</text>
<text x="407" y="263.2">SHEET</text>
<text x="407" y="267.2">OF</text>
</g>
<text font-size="2" x="224.3" y="237.9">THE INFORMATION CONTAINED IN THIS DRAWING IS THE SOLE PROPERTY OF PRECISION PLASMA LLC. ANY REPRODUCTION IN PART OR WHOLE WITHOUT WRITTEN PERMISSION IS PROHIBITED.</text>
</svg>
